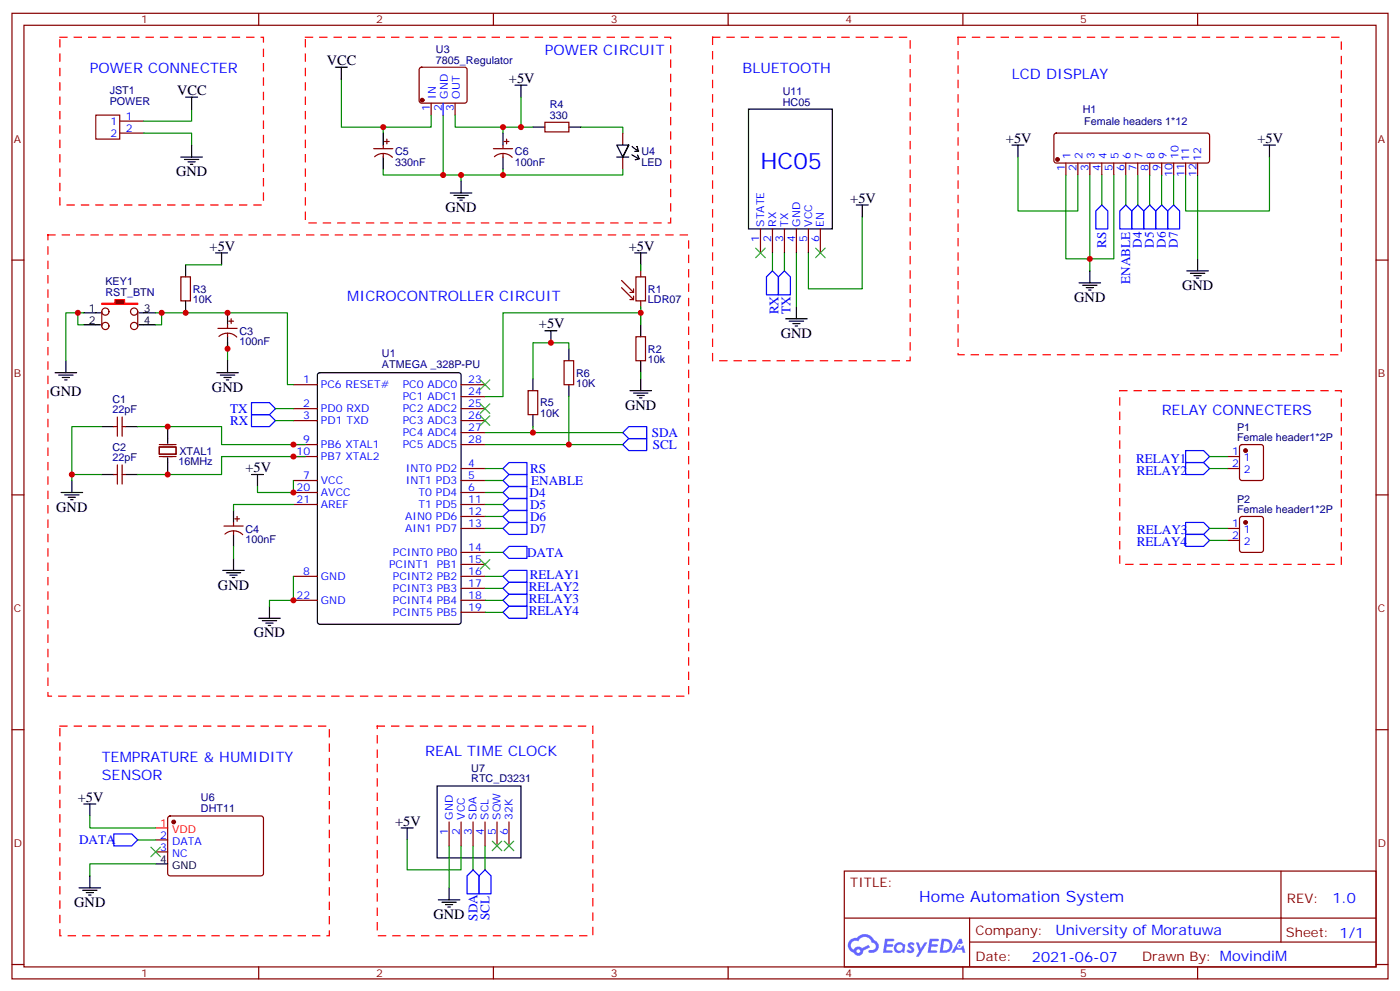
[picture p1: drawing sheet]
<svg xmlns="http://www.w3.org/2000/svg" width="412mm" height="292mm" viewBox="0 0 412 292" stroke-linecap="round" stroke-linejoin="round" font-family="sans-serif">
<g fill="none" stroke="#870000" stroke-width=".35">
<path d="M3.5 3.9h405.4v284.4h-405.4zM7.1 7.4h398.2v277.3h-398.2zM76.2 3.9v3.5M145.3 3.9v3.5M214.5 3.9v3.5M283.6 3.9v3.5M352.8 3.9v3.5M3.5 76.6h3.6M405.3 76.6h3.6M3.5 145.7h3.6M405.3 145.7h3.6M3.5 214.9h3.6"/>
<path d="M405.3 214.9h3.6M248.7 256.5h156.6v28.2h-156.6zM377.3 256.5v20.9M248.7 270.4h156.5M285.6 277.4h119.6M285.6 270.4v14.1M3.5 284h3.6M76.2 284.7v3.6M145.3 284.7v3.6M214.5 284.7v3.6M283.6 284.7v3.6M352.8 284.7v3.6"/>
<path d="M405.3 284h3.6"/>
</g>
<g fill="#5487ff">
<path d="M267.7 277.7a1.22 1.22 0 0 1 1.7 .2l-.4 .6a.47 .47 0 0 0-.3-.4 .47 .47 0 0 0-.5 .2l.1 .2a1.14 1.14 0 0 1 .8 1.8 1.14 1.14 0 0 1-1.9 0l-.2-.2 .5-.6 .7 .5a.29 .29 0 0 0 .3-.3 .29 .29 0 0 0-.2-.3 1.04 1.04 0 0 1-.6-1.7z"/>
<path d="M260.7 276.4h2.4l.3 .2-.2 .5-1.8 .1-.1 .8h1.5l.3 .4-.3 .4h-1.6l-.2 1.1h1.7l.2 .3-.2 .3-2.6 .1z"/>
<path d="M273.8 276.4h2.4l.3 .2-.1 .5-1.8 .1-.2 .8h1.6l.3 .4-.4 .4h-1.6l-.1 1.1h1.7l.2 .3-.2 .3-2.6 .1z"/>
<path d="M282.6 276.4h.7l.3 1.3-.6 .3a.69 .69 0 0 0-1 .3 .69 .69 0 0 0 .4 .9 .69 .69 0 0 0 .9-.6l.5-.2 .6 2.2h-.8l-.2-.9h-1.8l-.5 .9h-.8z"/>
<path d="M269.8 277.5h.8l.6 1.8 1.1-1.8h.9l-2.6 4.2h-.8l.9-1.5z"/>
<path d="M277.4 276.4l-.6 4.2h1.3a2.11 2.11 0 0 0 2.5-2.1 2.11 2.11 0 0 0-2.5-2.1zM278.1 277.2a1.39 1.39 0 0 1 1.7 1.4 1.39 1.39 0 0 1-1.8 1.3h-.3z"/>
<path d="M263.7 278.1a1.54 1.54 0 0 0-.1 2.1 1.54 1.54 0 0 0 2.2 .1l.6 .3 .3-2.3-.2-.3h-.4a1.49 1.49 0 0 0-2.4 .1zM264 279.1a.94 .94 0 0 1 1.8 0 .94 .94 0 0 1-1.8 0z"/>
<path d="M250.4 276.8a2.18 2.18 0 0 0 1.1 3.7 1.44 1.44 0 0 0 1.6 .9 1.44 1.44 0 0 0 1.2-1.4l2-1-.5-.8-1.9 1a1.47 1.47 0 0 0-2.4 .4 1.39 1.39 0 0 1-.7-1.9 1.39 1.39 0 0 1 2-.5 2.12 2.12 0 0 1 2.2-1.3 2.12 2.12 0 0 1 1.9 1.7 1.14 1.14 0 0 1 1.1 1.4 1.14 1.14 0 0 1-1.7 .7 .43 .43 0 0 0-.5 .4 .43 .43 0 0 0 .4 .5 1.98 1.98 0 0 0 2.5-1.2 1.98 1.98 0 0 0-1.2-2.6 3.1 3.1 0 0 0-5.3-.6l-.9 .1zM252.3 280.1a.55 .55 0 0 1 1.1 0 .55 .55 0 0 1-1.1 0z"/>
<circle cx="282.6" cy="278.5" r=".26"/>
</g>
<g fill="none" stroke="#000" stroke-width=".35">
<path d="M220.5 32.1h24.7v35.3h-24.7zM53.3 46.2h6.3M54.3 47h4.3M55.4 47.7h2.1M56.1 48.4h.7M56.4 42.7v3.5M298.1 42.7h3.5M299.9 42.7v3.5M372.2 42.7h3.5M373.9 42.7v3.5M187 74.5h3.5M188.7 74.5v3.5"/>
<path d="M252.2 60.4h3.6M254 60.4v3.5M321 79.8v3.5M349.6 79.8h6.4M352.8 76.2v3.6M188.7 95.6v3.6M231.4 93.9h6.4M232.5 94.6h4.2M233.5 95.3h2.2M234.2 96h.7M234.6 90.3v3.6M317.9 83.3h6.3"/>
<path d="M318.9 84h4.2M320 84.7h2.1M320.7 85.4h.7M350.7 80.5h4.2M351.7 81.2h2.1M352.4 81.9h.7M93.7 110l.5-.3h40.9l.7 .5v72.9l-.4 .7h-41.2l-.7-.4v-72.9zM185.6 115h6.3M186.6 115.7h4.3M187.7 116.5h2.1M188.4 117.2h.7M188.7 106.2v3.5"/>
<path d="M188.7 111.5v3.5M74.1 139.7h3.5M75.8 139.7v3.6M68.8 150.3v3.5M68.8 157.4v3.5M65.6 168h6.4M66.7 168.7h4.2M67.7 169.4h2.1M68.4 170.1h.7M68.8 164.4v3.6M79.4 178.5v3.6M76.2 182.1h6.3"/>
<path d="M77.3 182.8h4.2M78.3 183.5h2.1M79 184.2h.7M24.7 236.7h3.5M26.5 236.7v3.6M128.8 231.5h24.7v21.1h-24.7zM26.5 257.9v3.5M45.9 254.4h3.5M118.2 243.8h3.5M119.9 243.8v3.5M23.3 261.4h6.3M24.3 262.1h4.3"/>
<path d="M25.4 262.9h2.1M26.1 263.6h.7M129.1 265h6.4M130.2 265.7h4.2M131.2 266.4h2.1M131.9 267.1h.7M132.3 261.4v3.6"/>
</g>
<g fill="none" stroke="#870000" stroke-width=".35">
<path d="M35.3 35.7h7M35.3 39.2h7M183.4 39.2v10.6M224 67.4v7.1M227.5 67.4v7.1M231.1 67.4v7.1M234.6 67.4v7.1M238.1 67.4v7.1M241.7 67.4v7.1M187.3 99.2h2.8v7h-2.8zM86.4 113.3h7.1M135.8 113.3h7.1"/>
<path d="M135.8 116.8h7.1M86.4 120.3h7.1M86.4 123.9h7.1M86.4 130.9h7.1M86.4 134.4h7.1M135.8 120.3h7.1M135.8 123.9h7.1M135.8 138h7.1M135.8 130.9h7.1M135.8 127.4h7.1M361.6 138h3.5M361.6 134.4h3.5"/>
<path d="M365.4 131.1l.4-.2h5.7l.6 .4 .1 9.5-.5 .6-5.9 .1-.6-.5-.1-9.4zM66 154.9h5.6M66.3 157.3a3.8 3.8 0 0 1 5.2 .2M68.8 153.8v1.1M68.8 156.3v1.1M69.1 152.8h1.5M69.8 152.1v1.4M86.4 141.5h7.1M86.4 145h7.1M86.4 148.6h7.1M135.8 141.5h7.1M135.8 145h7.1"/>
<path d="M135.8 148.6h7.1M135.8 152.1h7.1M135.8 155.6h7.1M361.6 155.6h3.5M361.6 159.1h3.5M365.4 152.3l.4-.2h5.7l.6 .4 .1 9.5-.5 .6-5.9 .1-.6-.5-.1-9.4zM86.4 169.7h7.1M86.4 176.8h7.1M135.8 169.7h7.1M135.8 162.7h7.1M135.8 166.2h7.1M135.8 173.2h7.1"/>
<path d="M135.8 176.8h7.1M135.8 180.3h7.1M45.9 247.3h3.5M45.9 250.9h3.5M49.6 240.5l.5-.2h27.1l.4 .7-.1 16.5-.6 .4-27.1-.1-.4-.6v-16.2zM132.3 242v7.1M135.8 242v7.1M139.3 242v7.1M142.9 242v7.1M146.4 242v7.1M149.9 242v7.1"/>
</g>
<path d="M188.7 79.8v1.7M183.1 84.7l3.5 3.5M183.1 82.6l3.5 3.5M185.6 88.2h1M185.6 86.1h1M186.6 85.1v1M186.6 87.2v1M187.3 81.5h2.8v7.1h-2.8zM188.7 88.6v1.7" fill="none" stroke="#850000" stroke-width=".35"/>
<g fill="#870000" stroke="#870000" stroke-width=".35">
<circle cx="51.2" cy="242" r=".53"/>
<circle cx="366.9" cy="132.7" r=".53"/>
<circle cx="366.9" cy="153.8" r=".53"/>
</g>
<path d="M45.9 243.8h3.5" fill="none" stroke="#f00" stroke-width=".35"/>
<path d="M28.2 33.9h7.1v7.1h-7.1z" fill="none" stroke="#800000" stroke-width=".35"/>
<g fill="none" stroke="#008700" stroke-width=".35">
<path d="M42.3 39.2h14.1v3.5M56.4 32.1v3.6h-14.1M100.5 23.3v14.1h26.5v-3.5M112.9 37.4v1.8M130.5 33.9v17.6M134.1 33.9v3.5h22.9M148.2 37.4v1.8M153.5 28.6v8.8M171.1 37.4h12.3v1.8M112.9 49.8v1.7h70.5v-1.7M135.8 51.5v1.8M148.2 49.8v1.7"/>
<path d="M299.9 46.2v15.9h17.6v-10.6M314 51.5v24.7h14.1v-24.7M321 51.5v28.3M324.6 51.5v8.9M331.6 51.5v8.9M335.1 51.5v8.9M338.7 51.5v8.9M342.2 51.5v8.9M345.7 51.5v8.9M352.8 51.5v24.7M373.9 46.2v15.9h-24.7v-10.6M188.7 78v1.8"/>
<path d="M227.5 74.5v5.3M231.1 74.5v5.3M234.6 74.5v15.8M254 63.9v21.2h-15.9v-10.6M188.7 90.3v5.3M188.7 109.7v1.8M81.1 120.3h5.3M81.1 123.9h5.3M142.9 127.4h40.5M142.9 130.9h40.5M142.9 138h5.3M356.3 138h5.3"/>
<path d="M356.3 134.4h5.3M86.4 141.5v3.5h-10.6v-1.7M86.4 148.6h-17.6v1.7M142.9 145h5.3M142.9 148.6h5.3M142.9 152.1h5.3M142.9 155.6h5.3M142.9 141.5h5.3M356.3 155.6h5.3M356.3 159.1h5.3M68.8 160.9v3.5M86.4 169.7v7.1h-7v1.7"/>
<path d="M142.9 162.7h5.3M142.9 169.7h5.3M142.9 173.2h5.3M142.9 176.8h5.3M142.9 180.3h5.3M26.5 240.3v3.5h19.4M40.6 247.3h5.3M45.9 254.4h-19.4v3.5M119.9 247.3v8.9h15.9v-7.1M132.3 249.1v12.3M139.3 249.1v7.1M142.9 249.1v7.1"/>
</g>
<g fill="none" stroke="#00f" stroke-width=".35">
<path d="M227.5 79.8l1.8 1.7v5.3h-3.5v-5.3zM231.1 79.8l1.7 1.7v5.3h-3.5v-5.3zM324.6 60.4l1.7 1.7v5.3h-3.5v-5.3zM331.6 60.4l1.8 1.7v5.3h-3.6v-5.3zM333.4 62.1l1.7-1.7 1.8 1.7v5.3h-3.5zM338.7 60.4l1.7 1.7v5.3h-3.5v-5.3zM342.2 60.4l1.8 1.7v5.3h-3.6v-5.3zM345.7 60.4l1.8 1.7v5.3h-3.5v-5.3zM74.1 118.6h5.3l1.7 1.7-1.7 1.8h-5.3zM74.1 122.1h5.3l1.7 1.8-1.7 1.7h-5.3zM148.2 138l1.7-1.8h5.3v3.5h-5.3zM183.4 127.4l1.8-1.8h5.3v3.6h-5.3z"/>
<path d="M183.4 130.9l1.8-1.7h5.3v3.5h-5.3zM349.2 136.2h5.3l1.8 1.8-1.8 1.7h-5.3zM349.2 132.7h5.3l1.8 1.7-1.8 1.8h-5.3zM148.2 155.6l1.7-1.8h5.3v3.6h-5.3zM148.2 152.1l1.7-1.8h5.3v3.5h-5.3zM148.2 148.6l1.7-1.8h5.3v3.5h-5.3zM148.2 145l1.7-1.7h5.3v3.5h-5.3zM148.2 141.5l1.7-1.8h5.3v3.6h-5.3zM349.2 157.4h5.3l1.8 1.7-1.8 1.8h-5.3zM349.2 153.8h5.3l1.8 1.8-1.8 1.8h-5.3zM148.2 162.7l1.7-1.8h5.3v3.5h-5.3zM148.2 173.2l1.7-1.7h5.3v3.5h-5.3z"/>
<path d="M148.2 176.8l1.7-1.8h5.3v3.5h-5.3zM149.9 168h5.3v3.5h-5.3l-1.7-1.8zM148.2 180.3l1.7-1.8h5.3v3.6h-5.3zM33.5 245.6h5.3l1.8 1.7-1.8 1.8h-5.3zM137.6 257.9l1.7-1.7 1.8 1.7v5.3h-3.5zM141.1 257.9l1.8-1.7 1.7 1.7v5.3h-3.5z"/>
</g>
<path d="M17.6 11h60v49.4h-60zM90 11h107.6v54.7h-107.6zM209.9 11h58.2v95.2h-58.2zM282.2 11h112.9v93.5h-112.9zM14.1 69.2h188.7v135.8h-188.7zM329.8 115h65.3v51.2h-65.3zM17.6 213.8h79.4v61.8h-79.4zM111.1 213.8h63.5v61.8h-63.5z" fill="none" stroke="#f00" stroke-width=".35" stroke-dasharray="2.1 2.1"/>
<g fill="none" stroke="#3c3" stroke-width=".35">
<path d="M222.6 73.1l2.8 2.8M225.4 73.1l-2.8 2.8M240.2 73.1l2.9 2.8M243.1 73.1l-2.9 2.8M141.5 118.9l2.8 2.8M141.5 111.9l2.8 2.8M144.3 118.9l-2.8 2.8M144.3 111.9l-2.8 2.8M141.5 122.4l2.8 2.9M144.3 122.4l-2.8 2.9M141.5 164.8l2.8 2.8M144.3 164.8l-2.8 2.8"/>
<path d="M44.4 249.4l2.9 2.9M47.3 249.4l-2.9 2.9M145 247.7l2.8 2.8M147.8 247.7l-2.8 2.8M148.5 247.7l2.8 2.8M151.3 247.7l-2.8 2.8"/>
</g>
<path d="M181.7 42.7h3.5l-1.8 3.5 1.8-3.5-1.8 3.5z" fill="#fff" stroke="#000" stroke-width=".35"/>
<g fill="none" stroke="#000" stroke-width=".35">
<path d="M98.8 19.8h3.5M100.5 19.8v3.5M54.7 28.6h3.5M56.4 28.6v3.5M112.9 39.2v3.5M148.2 39.2v3.5M151.7 25.1h3.5M153.5 25.1v3.5M157 37.4h3.5M167.6 37.4h3.5M112.9 46.2v3.6M132.6 56.8h6.4"/>
<path d="M133.7 57.5h4.2M134.8 58.2h2.1M135.5 58.9h.7M135.8 53.3v3.5M148.2 46.2v3.6M181.7 46.2h3.5M186.1 45.6l2.1 1.2-.4-1.1M186.2 43.1l1.9 1.5-.4-1.4M188 44.5l-1 .1M188.1 46.8l-1 .2M24.7 92.1h3.5M24.7 95.6h3.5"/>
<path d="M16.2 109.7h6.4M17.3 110.5h4.2M18.3 111.2h2.2M19 111.9h.8M19.4 106.2v3.5M30 139.7h3.5M30 125.6h3.5M37 139.7h3.6M37 125.6h3.6M49.4 125.6v5M49.4 134.8v4.9M18 145h6.3"/>
<path d="M19 145.7h4.3M20.1 146.4h2.1M20.8 147.1h.7M21.2 141.5v3.5"/>
</g>
<g fill="none" stroke="#870000" stroke-width=".35">
<path d="M123.7 20l.5-.2h12.7l.5 .2 .2 .5-.1 9.4-.6 .5-13-.1-.4-.6v-9.2zM127 30.4v3.5M134.1 30.4v3.5M160.5 36h7.1v2.8h-7.1zM110.1 43.8h5.6M110.4 46.2a3.8 3.8 0 0 1 5.2 .1M112.9 42.7v1.1M112.9 45.2v1M113.2 41.7h1.5M113.9 41v1.4M145.3 43.8h5.7M145.6 46.2a3.8 3.8 0 0 1 5.3 .1"/>
<path d="M148.2 42.7v1.1M148.2 45.2v1M148.5 41.7h1.4M149.2 41v1.4M33.5 139.7h1.1M33.5 125.6h1.1M34.6 122.8v5.6M34.6 136.9v5.7M36 122.8v5.6M36 136.9v5.7M36 139.7h1M36 125.6h1"/>
<path d="M46.9 131.6h5v2.1h-5zM46.9 130.9h5M46.9 134.4h5"/>
</g>
<circle cx="124.4" cy="29.5" r=".53" fill="#870000" stroke="#870000" stroke-width=".35"/>
<path d="M130.5 30.4v3.5" fill="none" stroke="#00f" stroke-width=".35"/>
<path d="M22.9 92.1v3.5h1.8M24.7 92.1h-5.3v14.1M21.2 139.7h8.8M30 125.6h-8.8v15.9M40.6 125.6h24.7v5.3h24.7M90 134.4h-24.7v5.3h-24.7" fill="none" stroke="#008700" stroke-width=".35"/>
<path d="M30 89.3h3.9v-1.1h2.8v1.1h3.9v.3h-10.6z" fill="#870000" stroke="#f00" stroke-width=".35"/>
<g fill="none" stroke="#870000" stroke-width=".35">
<path d="M310.7 39.4l.4-.2h44.5l.5 .2 .2 .5v7.4l-.2 .5-.5 .2h-44.5l-.4-.2-.3-.5v-7.4zM314 48v3.5M317.5 48v3.5M321 48v3.5M324.6 48v3.5M328.1 48v3.5M331.6 48v3.5M335.1 48v3.5M338.7 48v3.5M342.2 48v3.5M345.7 48v3.5M349.2 48v3.5"/>
<path d="M352.8 48v3.5M30 91.8v4.2M32.1 96a1.06 1.06 0 0 0-1.5-1 1.06 1.06 0 0 0-.3 1.8 1.06 1.06 0 0 0 1.7-.5l.1-.3M40.6 91.8v4.2a1.06 1.06 0 0 0-1.5-1 1.06 1.06 0 0 0-.3 1.8 1.06 1.06 0 0 0 1.7-.5l.1-.3M53.3 81.5h2.8v7.1h-2.8zM64.2 96.7h5.6M64.5 99.1a3.8 3.8 0 0 1 5.2 .1M67 95.6v1.1M67 98.1v1.1M67.4 94.6h1.4M68.1 93.9v1.4M155.6 115h2.8v7.1h-2.8z"/>
<path d="M166.2 106.2h2.8v7.1h-2.8z"/>
<circle cx="31" cy="91.8" r="1.06"/>
<circle cx="39.5" cy="91.8" r="1.06"/>
</g>
<g fill="none" stroke="#000" stroke-width=".35">
<path d="M54.7 78v3.5M63.5 74.5h3.5M65.3 74.5v3.5M28.2 92.1h1.4M28.2 95.6h1.4M40.9 92.1h5M40.9 95.6h5M54.7 88.6v3.5M67 92.1v3.5M67 99.2v3.5M160.5 97.4h3.5M162.3 97.4v3.5"/>
<path d="M63.9 109.7h6.3M64.9 110.5h4.2M66 111.2h2.1M66.7 111.9h.7M67 106.2v3.5M157 111.5v3.5M167.6 102.7v3.5M167.6 113.3v3.5M157 122.1v3.5"/>
</g>
<path d="M54.7 78h10.6M45.9 92.1h38.8v21.2h1.7M47.6 92.1v3.5h-1.7M188.7 92.1h-40.5v24.7h-5.3M67 100.9v5.3M167.6 102.7v-1.8h-10.6v10.6M167.6 116.8v14.1M157 125.6v1.8" fill="none" stroke="#008700" stroke-width=".35"/>
<circle cx="311.5" cy="47" r=".53" fill="#870000" stroke="#870000" stroke-width=".35"/>
<g fill="#c00">
<circle cx="86.4" cy="176.8" r=".88"/>
<circle cx="153.5" cy="37.4" r=".88"/>
<circle cx="112.9" cy="37.4" r=".88"/>
<circle cx="135.8" cy="51.5" r=".88"/>
<circle cx="130.5" cy="51.5" r=".88"/>
<circle cx="148.2" cy="51.5" r=".88"/>
<circle cx="148.2" cy="37.4" r=".88"/>
<circle cx="86.4" cy="145" r=".88"/>
<circle cx="86.4" cy="130.9" r=".88"/>
<circle cx="49.4" cy="125.6" r=".88"/>
<circle cx="86.4" cy="134.4" r=".88"/>
<circle cx="49.4" cy="139.7" r=".88"/>
<circle cx="21.2" cy="139.7" r=".88"/>
<circle cx="22.9" cy="92.1" r=".88"/>
<circle cx="47.6" cy="92.1" r=".88"/>
<circle cx="54.7" cy="92.1" r=".88"/>
<circle cx="67" cy="92.1" r=".88"/>
<circle cx="67" cy="102.7" r=".88"/>
<circle cx="321" cy="76.2" r=".88"/>
<circle cx="188.7" cy="92.1" r=".88"/>
<circle cx="157" cy="127.4" r=".88"/>
<circle cx="167.6" cy="130.9" r=".88"/>
<circle cx="162.3" cy="100.9" r=".88"/>
</g>
<text font-size="6.7" fill="#00f" x="224" y="49.8">HC05</text>
<text font-size="4.6" fill="#00f" x="270.8" y="265.5">Home Automation System</text>
<g font-size="4.2" fill="#00f">
<text x="160.5" y="16.3">POWER CIRCUIT</text>
<text x="26.5" y="21.6">POWER CONNECTER</text>
<text x="218.7" y="21.6">BLUETOOTH</text>
<text x="298.1" y="23.3">LCD DISPLAY</text>
<text x="102.3" y="88.6">MICROCONTROLLER CIRCUIT</text>
<text x="342.2" y="122.1">RELAY CONNECTERS</text>
<text x="30" y="224.4">TEMPRATURE &amp; HUMIDITY</text>
<text x="125.2" y="222.6">REAL TIME CLOCK</text>
<text x="30" y="229.7">SENSOR</text>
<text x="392.5" y="265.8">1.0</text>
<text x="310.9" y="275.3">University of Moratuwa</text>
<text x="304" y="283.1">2021-06-07</text>
</g>
<g font-size="4.2">
<text x="96.3" y="19.1">VCC</text>
<text x="52.2" y="27.9">VCC</text>
<text x="149.9" y="24.4">+5V</text>
<text x="296.3" y="42">+5V</text>
<text x="370.4" y="42">+5V</text>
<text x="51.9" y="51.9">GND</text>
<text x="250.5" y="59.7">+5V</text>
<text x="131.2" y="62.5">GND</text>
<text x="61.7" y="73.8">+5V</text>
<text x="185.2" y="73.8">+5V</text>
<text x="316.4" y="88.9">GND</text>
<text x="348.2" y="85.4">GND</text>
<text x="158.7" y="96.7">+5V</text>
<text x="230" y="99.5">GND</text>
<text x="14.8" y="116.5">GND</text>
<text x="62.4" y="115.4">GND</text>
<text x="184.1" y="120.7">GND</text>
<text x="72.3" y="139">+5V</text>
<text x="16.6" y="150.7">GND</text>
<text x="64.2" y="173.6">GND</text>
<text x="74.8" y="187.7">GND</text>
<text x="22.9" y="236">+5V</text>
<text x="116.4" y="243.1">+5V</text>
<text x="21.9" y="267.1">GND</text>
<text x="127.7" y="270.6">GND</text>
</g>
<g font-size="3.9" fill="#00f">
<text x="325.8" y="72.9" transform="rotate(-90 325.8 72.9)">RS</text>
<text x="336.4" y="72.9" transform="rotate(-90 336.4 72.9)">D4</text>
<text x="339.9" y="72.9" transform="rotate(-90 339.9 72.9)">D5</text>
<text x="343.4" y="72.9" transform="rotate(-90 343.4 72.9)">D6</text>
<text x="347" y="72.9" transform="rotate(-90 347 72.9)">D7</text>
<text x="332.9" y="83.5" transform="rotate(-90 332.9 83.5)">ENABLE</text>
<text x="229.3" y="92.6" transform="rotate(-90 229.3 92.6)">RX</text>
<text x="232.8" y="92.4" transform="rotate(-90 232.8 92.4)">TX</text>
<text x="67.8" y="121.6">TX</text>
<text x="67.8" y="125.1">RX</text>
<text x="192" y="128.7">SDA</text>
<text x="192.3" y="132.2">SCL</text>
<text x="334.7" y="136.2">RELAY1</text>
<text x="156.1" y="139.2">RS</text>
<text x="156.5" y="142.8">ENABLE</text>
<text x="334.8" y="139.7">RELAY2</text>
<text x="156" y="146.4">D4</text>
<text x="156.1" y="149.8">D5</text>
<text x="156.1" y="153.4">D6</text>
<text x="156.1" y="156.9">D7</text>
<text x="334.8" y="160.9">RELAY4</text>
<text x="334.9" y="157.4">RELAY3</text>
<text x="155.3" y="163.9">DATA</text>
<text x="156" y="170.5">RELAY1</text>
<text x="155.7" y="174">RELAY2</text>
<text x="155.8" y="177.6">RELAY3</text>
<text x="155.8" y="181.1">RELAY4</text>
<text x="23.3" y="248.6">DATA</text>
<text x="140.6" y="271.1" transform="rotate(-90 140.6 271.1)">SDA</text>
<text x="144.1" y="271.1" transform="rotate(-90 144.1 271.1)">SCL</text>
</g>
<g font-size="3.9" fill="#800">
<text x="250.5" y="261.1">TITLE:</text>
<text x="379.1" y="265.8">REV:</text>
<text x="287.4" y="275.3">Company:</text>
<text x="378.7" y="275.9">Sheet: 1/1</text>
<text x="287.4" y="283">Date:</text>
<text x="336.4" y="283.1">Drawn By: MovindiM</text>
</g>
<g font-size="3.2" fill="#800">
<text x="41.6" y="6.9">1</text>
<text x="110.8" y="6.9">2</text>
<text x="179.9" y="6.9">3</text>
<text x="249.1" y="6.9">4</text>
<text x="318.2" y="6.9">5</text>
<text x="4.1" y="42">A</text>
<text x="405.9" y="42">A</text>
<text x="4.1" y="111.2">B</text>
<text x="405.9" y="111.2">B</text>
<text x="4.1" y="180.3">C</text>
<text x="405.9" y="180.3">C</text>
<text x="4.1" y="249.4">D</text>
<text x="405.9" y="249.4">D</text>
<text x="41.6" y="287.7">1</text>
<text x="110.8" y="287.7">2</text>
<text x="179.9" y="287.7">3</text>
<text x="249.1" y="287.7">4</text>
<text x="318.2" y="287.7">5</text>
</g>
<g font-size="3.2" fill="#000080">
<text x="128.4" y="15.7">U3</text>
<text x="128.4" y="18.7">7805_Regulator</text>
<text x="32.3" y="27.6">JST1</text>
<text x="230.6" y="27.9">U11</text>
<text x="32.3" y="30.9">POWER</text>
<text x="161.9" y="35">330</text>
<text x="161.9" y="31.9">R4</text>
<text x="230.6" y="31.1">HC05</text>
<text x="318.9" y="33.3">H1</text>
<text x="319.4" y="36.8">Female headers 1*12</text>
<text x="116.4" y="45.7">C5</text>
<text x="151.7" y="45.7">C6</text>
<text x="188.9" y="45.7">U4</text>
<text x="116.4" y="48.8">330nF</text>
<text x="151.7" y="48.8">100nF</text>
<text x="188.9" y="48.8">LED</text>
<text x="31.1" y="84">KEY1</text>
<text x="31.1" y="87.2">RST_BTN</text>
<text x="56.8" y="89.4">10K</text>
<text x="56.8" y="86.2">R3</text>
<text x="190.9" y="89.4">LDR07</text>
<text x="190.9" y="86.3">R1</text>
<text x="70.6" y="101.7">100nF</text>
<text x="70.6" y="98.6">C3</text>
<text x="112.5" y="105.3">U1</text>
<text x="190.9" y="107">10k</text>
<text x="190.9" y="103.8">R2</text>
<text x="112.5" y="108.5">ATMEGA _328P-PU</text>
<text x="169.7" y="110.9">R6</text>
<text x="33.1" y="118.7">C1</text>
<text x="159.1" y="119.7">R5</text>
<text x="169.7" y="114.1">10K</text>
<text x="33.1" y="121.7">22pF</text>
<text x="159.1" y="122.9">10K</text>
<text x="364.4" y="129.9">Female header1*2P</text>
<text x="364.4" y="126.9">P1</text>
<text x="33.1" y="135.9">22pF</text>
<text x="33.1" y="132.8">C2</text>
<text x="52.6" y="137">16MHz</text>
<text x="52.8" y="133.9">XTAL1</text>
<text x="364.4" y="148">P2</text>
<text x="364.4" y="151">Female header1*2P</text>
<text x="72.3" y="159.9">100nF</text>
<text x="72.3" y="156.9">C4</text>
<text x="138.8" y="227.4">U7</text>
<text x="138.8" y="230.4">RTC_D3231</text>
<text x="59.2" y="239">DHT11</text>
<text x="59.2" y="236">U6</text>
</g>
<g font-size="3.2" fill="#00f">
<text x="128.4" y="29.1" transform="rotate(-90 128.4 29.1)">IN</text>
<text x="131.9" y="29.1" transform="rotate(-90 131.9 29.1)">GND</text>
<text x="135.5" y="29.1" transform="rotate(-90 135.5 29.1)">OUT</text>
<text x="37" y="35.3">1</text>
<text x="126.6" y="32.6" transform="rotate(-90 126.6 32.6)">1</text>
<text x="130.2" y="32.6" transform="rotate(-90 130.2 32.6)">2</text>
<text x="133.7" y="32.6" transform="rotate(-90 133.7 32.6)">3</text>
<text x="32.6" y="36.7">1</text>
<text x="32.6" y="40.3">2</text>
<text x="37" y="38.8">2</text>
<text x="315.4" y="46.7" transform="rotate(-90 315.4 46.7)">1</text>
<text x="318.9" y="46.7" transform="rotate(-90 318.9 46.7)">2</text>
<text x="322.4" y="46.7" transform="rotate(-90 322.4 46.7)">3</text>
<text x="326" y="46.7" transform="rotate(-90 326 46.7)">4</text>
<text x="329.5" y="46.7" transform="rotate(-90 329.5 46.7)">5</text>
<text x="333" y="46.7" transform="rotate(-90 333 46.7)">6</text>
<text x="336.5" y="46.7" transform="rotate(-90 336.5 46.7)">7</text>
<text x="340.1" y="46.7" transform="rotate(-90 340.1 46.7)">8</text>
<text x="343.6" y="46.7" transform="rotate(-90 343.6 46.7)">9</text>
<text x="347.1" y="46.7" transform="rotate(-90 347.1 46.7)">10</text>
<text x="350.3" y="47.3" transform="rotate(-90 350.3 47.3)">11</text>
<text x="353.8" y="47.3" transform="rotate(-90 353.8 47.3)">12</text>
<text x="313.6" y="50.2" transform="rotate(-90 313.6 50.2)">1</text>
<text x="317.1" y="50.2" transform="rotate(-90 317.1 50.2)">2</text>
<text x="320.7" y="50.2" transform="rotate(-90 320.7 50.2)">3</text>
<text x="324.2" y="50.2" transform="rotate(-90 324.2 50.2)">4</text>
<text x="327.7" y="50.2" transform="rotate(-90 327.7 50.2)">5</text>
<text x="331.3" y="50.2" transform="rotate(-90 331.3 50.2)">6</text>
<text x="334.8" y="50.2" transform="rotate(-90 334.8 50.2)">7</text>
<text x="338.3" y="50.2" transform="rotate(-90 338.3 50.2)">8</text>
<text x="341.8" y="50.2" transform="rotate(-90 341.8 50.2)">9</text>
<text x="345.4" y="52.2" transform="rotate(-90 345.4 52.2)">10</text>
<text x="348.9" y="52" transform="rotate(-90 348.9 52)">11</text>
<text x="352.4" y="52" transform="rotate(-90 352.4 52)">12</text>
<text x="223.7" y="71.2" transform="rotate(-90 223.7 71.2)">1</text>
<text x="225.1" y="66.7" transform="rotate(-90 225.1 66.7)">STATE</text>
<text x="227.2" y="71.2" transform="rotate(-90 227.2 71.2)">2</text>
<text x="228.6" y="66.7" transform="rotate(-90 228.6 66.7)">RX</text>
<text x="230.7" y="71.2" transform="rotate(-90 230.7 71.2)">3</text>
<text x="232.1" y="66.7" transform="rotate(-90 232.1 66.7)">TX</text>
<text x="234.3" y="71.2" transform="rotate(-90 234.3 71.2)">4</text>
<text x="235.7" y="66.7" transform="rotate(-90 235.7 66.7)">GND</text>
<text x="237.8" y="71.2" transform="rotate(-90 237.8 71.2)">5</text>
<text x="239.2" y="66.7" transform="rotate(-90 239.2 66.7)">VCC</text>
<text x="241.3" y="71.2" transform="rotate(-90 241.3 71.2)">6</text>
<text x="242.7" y="66.7" transform="rotate(-90 242.7 66.7)">EN</text>
<text x="89.4" y="112.9">1</text>
<text x="137.9" y="112.9">23</text>
<text x="89.4" y="120">2</text>
<text x="94.5" y="114.3">PC6 RESET#</text>
<text x="118.7" y="114.3">PC0 ADC0</text>
<text x="118.7" y="117.9">PC1 ADC1</text>
<text x="137.9" y="116.5">24</text>
<text x="137.9" y="120">25</text>
<text x="89.4" y="123.5">3</text>
<text x="94.5" y="121.4">PD0 RXD</text>
<text x="94.5" y="124.9">PD1 TXD</text>
<text x="118.7" y="121.4">PC2 ADC2</text>
<text x="118.7" y="124.9">PC3 ADC3</text>
<text x="137.9" y="123.5">26</text>
<text x="89.4" y="130.6">9</text>
<text x="94.5" y="132">PB6 XTAL1</text>
<text x="118.7" y="128.4">PC4 ADC4</text>
<text x="118.7" y="132">PC5 ADC5</text>
<text x="137.9" y="127">27</text>
<text x="137.9" y="130.6">28</text>
<text x="87.3" y="134.1">10</text>
<text x="94.5" y="135.5">PB7 XTAL2</text>
<text x="137.9" y="137.6">4</text>
<text x="362.9" y="134.1">1</text>
<text x="362.9" y="137.6">2</text>
<text x="366.4" y="135.9">1</text>
<text x="89.4" y="141.1">7</text>
<text x="94.5" y="142.6">VCC</text>
<text x="119.6" y="139">INT0 PD2</text>
<text x="119.6" y="142.6">INT1 PD3</text>
<text x="137.9" y="141.1">5</text>
<text x="366.4" y="139.4">2</text>
<text x="87.3" y="144.7">20</text>
<text x="87.3" y="148.2">21</text>
<text x="94.5" y="146.1">AVCC</text>
<text x="94.5" y="149.6">AREF</text>
<text x="123.3" y="146.1">T0 PD4</text>
<text x="123.3" y="149.6">T1 PD5</text>
<text x="137.9" y="144.7">6</text>
<text x="137.9" y="148.2">11</text>
<text x="119.4" y="153.1">AIN0 PD6</text>
<text x="137.9" y="151.7">12</text>
<text x="137.9" y="155.3">13</text>
<text x="362.9" y="155.3">1</text>
<text x="119.4" y="156.7">AIN1 PD7</text>
<text x="362.9" y="158.8">2</text>
<text x="366.4" y="157">1</text>
<text x="366.4" y="160.5">2</text>
<text x="114.6" y="167.3">PCINT1</text>
<text x="115.7" y="163.7">PCINT0 PB0</text>
<text x="128.7" y="167.3">PB1</text>
<text x="137.9" y="162.3">14</text>
<text x="137.9" y="165.8">15</text>
<text x="89.4" y="169.4">8</text>
<text x="94.5" y="170.8">GND</text>
<text x="115.7" y="170.8">PCINT2 PB2</text>
<text x="137.9" y="169.4">16</text>
<text x="137.9" y="172.9">17</text>
<text x="87.3" y="176.4">22</text>
<text x="94.5" y="177.8">GND</text>
<text x="115.7" y="174.3">PCINT3 PB3</text>
<text x="115.7" y="177.8">PCINT4 PB4</text>
<text x="137.9" y="176.4">18</text>
<text x="137.9" y="180">19</text>
<text x="115.7" y="181.4">PCINT5 PB5</text>
<text x="131.9" y="245.8" transform="rotate(-90 131.9 245.8)">1</text>
<text x="133.3" y="241.3" transform="rotate(-90 133.3 241.3)">GND</text>
<text x="135.5" y="245.8" transform="rotate(-90 135.5 245.8)">2</text>
<text x="136.9" y="241.3" transform="rotate(-90 136.9 241.3)">VCC</text>
<text x="139" y="245.8" transform="rotate(-90 139 245.8)">3</text>
<text x="140.4" y="241.3" transform="rotate(-90 140.4 241.3)">SDA</text>
<text x="142.5" y="245.8" transform="rotate(-90 142.5 245.8)">4</text>
<text x="143.9" y="241.3" transform="rotate(-90 143.9 241.3)">SCL</text>
<text x="146" y="245.8" transform="rotate(-90 146 245.8)">5</text>
<text x="147.5" y="241.3" transform="rotate(-90 147.5 241.3)">SQW</text>
<text x="149.6" y="245.8" transform="rotate(-90 149.6 245.8)">6</text>
<text x="151" y="241.3" transform="rotate(-90 151 241.3)">32K</text>
<text x="47.2" y="247">2</text>
<text x="47.2" y="250.5">3</text>
<text x="50.7" y="248.7">DATA</text>
<text x="50.7" y="252.3">NC</text>
</g>
<g font-size="3.2">
<text x="26.2" y="91.8">1</text>
<text x="26.2" y="95.3">2</text>
<text x="42.3" y="91.8">3</text>
<text x="42.3" y="95.3">4</text>
<text x="47.2" y="254">4</text>
<text x="50.7" y="255.8">GND</text>
</g>
<g font-size="3.2" fill="#f00">
<text x="47.2" y="243.5">1</text>
<text x="50.7" y="245.2">VDD</text>
</g>
</svg>
